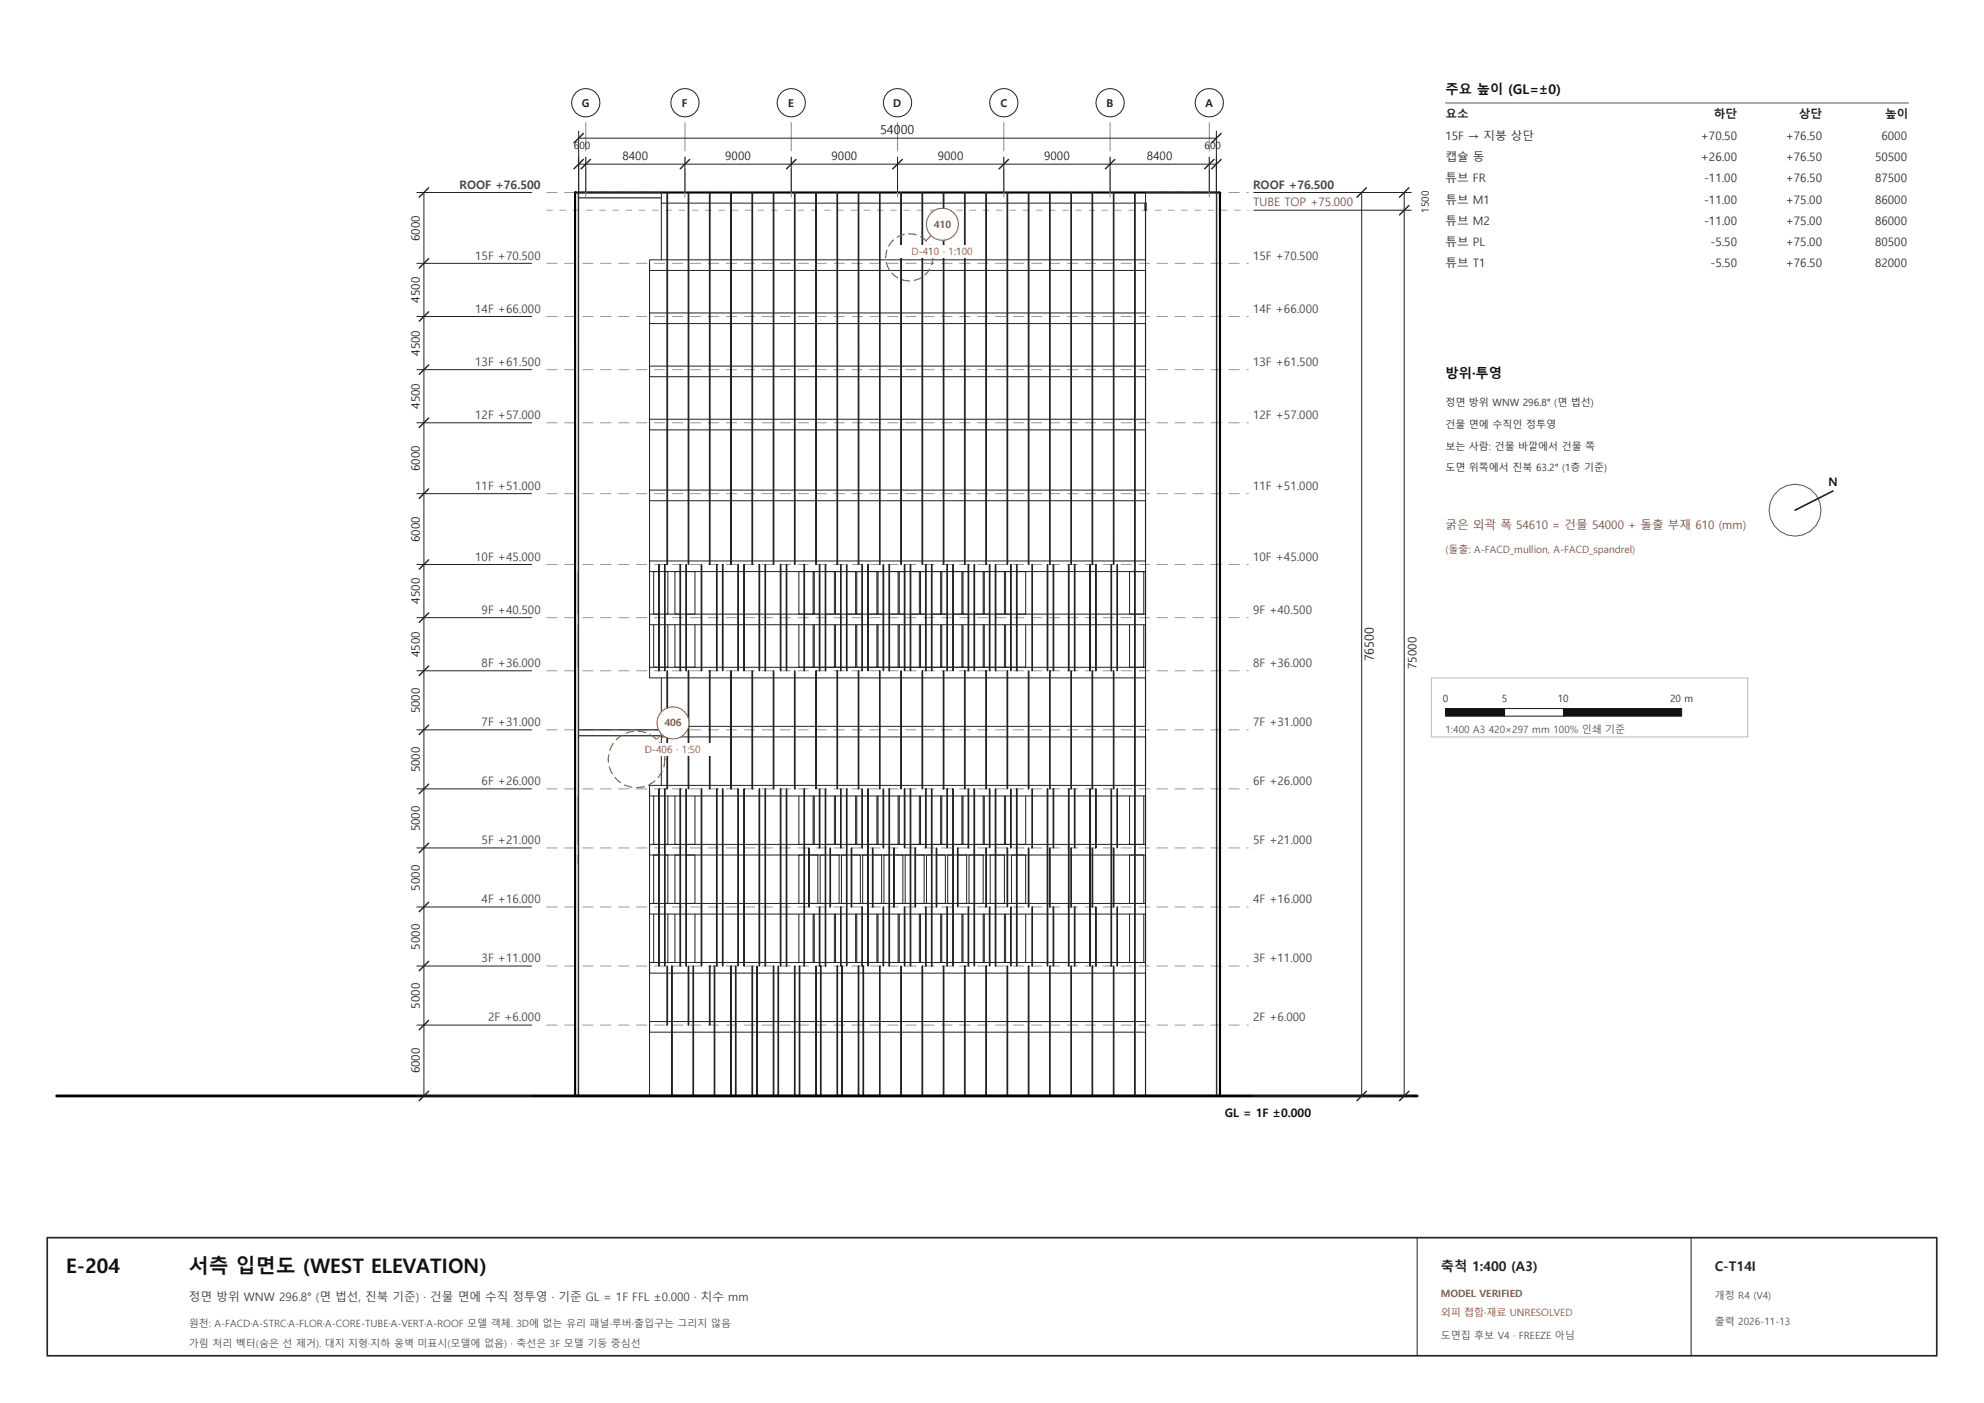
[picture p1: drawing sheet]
<svg xmlns="http://www.w3.org/2000/svg" width="420mm" height="297mm" viewBox="0 0 420 297" stroke-linecap="round" stroke-linejoin="round" font-family="sans-serif">
<g fill="none" stroke="#999" stroke-width=".21" stroke-dasharray="2.2 1.6">
<path d="M115.7 55.7h148.6M115.7 40.8h148.6M115.7 78.3h148.6M115.7 67h148.6M115.7 89.5h148.6M115.7 119.5h148.6M115.7 104.5h148.6M115.7 130.7h148.6M115.7 154.5h148.6M115.7 142h148.6M115.7 179.5h148.6M115.7 167h148.6"/>
<path d="M115.7 192h148.6M115.7 217h148.6M115.7 204.5h148.6"/>
</g>
<path d="M115.7 44.5h148.6" fill="none" stroke="#b88" stroke-width=".21" stroke-dasharray="1.2 1.6"/>
<path d="M121.7 40.8h136.6v191.2h-136.6zM242.5 43v1.5" fill="none" stroke="#000" stroke-width=".45"/>
<g fill="none" stroke="#222" stroke-width=".25">
<path d="M122.5 40.8h17.5M122.5 41.9h17.5M242.5 43v12M242.5 57.3v9M242.5 40.8h15M242.5 68.5v9M242.5 79.7v9M242.5 91v12.7M242.5 106v12.7M242.5 121v9M242.5 132.3v9M122.5 154.5h17.5"/>
<path d="M122.5 155.7h17.5M242.5 143.5v10.3M242.5 156v10.3M242.5 168.5v10.2M242.5 181v10.2M242.5 193.5v10.2M242.5 206v10.2M242.5 218.5v13.5"/>
</g>
<g fill="none" stroke="#222" stroke-width=".21">
<path d="M121.7 40.8h.7v191.2M122.5 40.8v191.2M137.5 55.7v86.3M140 40.8v2.2h1.2M140 43v12M141.2 40.8h.1v78.7h-.1zM141.2 55h-3.7v2.3h3.7M141.3 57.3h4.4M141.3 55h4.4M141.3 43h4.4M145.7 40.8h.1v78.7h-.1zM145.8 57.3h4.4"/>
<path d="M145.8 55h4.4M145.8 43h4.4M150.2 40.8h.1v78.7h-.1zM150.3 57.3h4.4M150.3 55h4.4M150.3 43h4.4M154.7 40.8h.1v78.7h-.1zM154.8 57.3h4.4M154.8 55h4.4M154.8 43h4.4M159.2 40.8h.1v78.7h-.1zM159.3 57.3h4.4"/>
<path d="M159.3 55h4.4M159.3 43h4.4M163.7 40.8h.1v78.7h-.1zM163.8 57.3h4.4M163.8 55h4.4M163.8 43h4.4M168.2 40.8h.1v78.7h-.1zM168.3 57.3h4.4M168.3 55h4.4M168.3 43h4.4M172.7 40.8h.1v78.7h-.1zM172.8 57.3h4.4"/>
<path d="M172.8 55h4.4M172.8 43h4.4M177.2 40.8h.1v78.7h-.1zM177.3 57.3h4.4M177.3 55h4.4M177.3 43h4.4M181.7 40.8h.1v78.7h-.1zM181.8 57.3h4.4M181.8 55h4.4M181.8 43h4.4M186.2 40.8h.1v78.7h-.1zM186.3 57.3h4.4"/>
<path d="M186.3 55h4.4M186.3 43h4.4M190.7 40.8h.1v78.7h-.1zM190.8 57.3h4.4M190.8 55h4.4M190.8 43h4.4M195.2 40.8h.1v78.7h-.1zM195.3 57.3h4.4M195.3 55h4.4M195.3 43h4.4M199.7 40.8h.1v78.7h-.1zM199.8 57.3h4.4"/>
<path d="M199.8 55h4.4M199.8 43h4.4M204.2 40.8h.1v78.7h-.1zM204.3 57.3h4.4M204.3 55h4.4M204.3 43h4.4M208.7 40.8h.1v78.7h-.1zM208.8 57.3h4.4M208.8 55h4.4M208.8 43h4.4M213.2 40.8h.1v78.7h-.1zM213.3 57.3h4.4"/>
<path d="M213.3 55h4.4M213.3 43h4.4M217.7 40.8h.1v78.7h-.1zM217.8 57.3h4.4M217.8 55h4.4M217.8 43h4.4M222.2 40.8h.1v78.7h-.1zM222.3 57.3h4.4M222.3 55h4.4M222.3 43h4.4M226.7 40.8h.1v78.7h-.1zM226.8 57.3h4.4"/>
<path d="M226.8 55h4.4M226.8 43h4.4M231.2 40.8h.1v78.7h-.1zM231.3 57.3h4.4M231.3 55h4.4M231.3 43h4.4M235.7 40.8h.1v78.7h-.1zM235.8 57.3h4.4M235.8 55h4.4M235.8 43h4.4M240.3 55h2.2v2.3h-2.2M242.5 40.8v2.2h-2.2"/>
<path d="M257.6 40.8l-.1 191.2M258.3 40.8h-.7v191.2M141.2 77.5h-3.7v2.2h3.7M141.2 66.3h-3.7v2.2h3.7M141.3 79.7h4.4M141.3 77.5h4.4M141.3 68.5h4.4M141.3 66.3h4.4M145.8 79.7h4.4M145.8 77.5h4.4M145.8 68.5h4.4M145.8 66.3h4.4"/>
<path d="M150.3 79.7h4.4M150.3 77.5h4.4M150.3 68.5h4.4M150.3 66.3h4.4M154.8 79.7h4.4M154.8 77.5h4.4M154.8 68.5h4.4M154.8 66.3h4.4M159.3 79.7h4.4M159.3 77.5h4.4M159.3 68.5h4.4M159.3 66.3h4.4"/>
<path d="M163.8 79.7h4.4M163.8 77.5h4.4M163.8 68.5h4.4M163.8 66.3h4.4M168.3 66.3h4.4M168.3 79.7h4.4M168.3 77.5h4.4M168.3 68.5h4.4M172.8 79.7h4.4M172.8 77.5h4.4M172.8 68.5h4.4M172.8 66.3h4.4"/>
<path d="M177.3 77.5h4.4M177.3 68.5h4.4M177.3 66.3h4.4M177.3 79.7h4.4M181.8 68.5h4.4M181.8 66.3h4.4M181.8 79.7h4.4M181.8 77.5h4.4M186.3 79.7h4.4M186.3 77.5h4.4M186.3 68.5h4.4M186.3 66.3h4.4"/>
<path d="M190.8 79.7h4.4M190.8 77.5h4.4M190.8 68.5h4.4M190.8 66.3h4.4M195.3 79.7h4.4M195.3 77.5h4.4M195.3 68.5h4.4M195.3 66.3h4.4M199.8 79.7h4.4M199.8 77.5h4.4M199.8 68.5h4.4M199.8 66.3h4.4"/>
<path d="M204.3 79.7h4.4M204.3 77.5h4.4M204.3 68.5h4.4M204.3 66.3h4.4M208.8 79.7h4.4M208.8 77.5h4.4M208.8 68.5h4.4M208.8 66.3h4.4M213.3 79.7h4.4M213.3 77.5h4.4M213.3 68.5h4.4M213.3 66.3h4.4"/>
<path d="M217.8 79.7h4.4M217.8 77.5h4.4M217.8 68.5h4.4M217.8 66.3h4.4M222.3 79.7h4.4M222.3 77.5h4.4M222.3 68.5h4.4M222.3 66.3h4.4M226.8 79.7h4.4M226.8 77.5h4.4M226.8 68.5h4.4M226.8 66.3h4.4"/>
<path d="M231.3 77.5h4.4M231.3 68.5h4.4M231.3 66.3h4.4M231.3 79.7h4.4M235.8 68.5h4.4M235.8 66.3h4.4M235.8 79.7h4.4M235.8 77.5h4.4M240.3 77.5h2.2v2.2h-2.2M240.3 66.3h2.2v2.2h-2.2M141.2 88.7h-3.7v2.3h3.7M141.3 91h4.4"/>
<path d="M141.3 88.7h4.4M145.8 91h4.4M145.8 88.7h4.4M150.3 91h4.4M150.3 88.7h4.4M154.8 91h4.4M154.8 88.7h4.4M159.3 91h4.4M159.3 88.7h4.4M163.8 91h4.4M163.8 88.7h4.4M168.3 91h4.4"/>
<path d="M168.3 88.7h4.4M172.8 91h4.4M172.8 88.7h4.4M177.3 91h4.4M177.3 88.7h4.4M181.8 91h4.4M181.8 88.7h4.4M186.3 91h4.4M186.3 88.7h4.4M190.8 91h4.4M190.8 88.7h4.4M195.3 91h4.4"/>
<path d="M195.3 88.7h4.4M199.8 91h4.4M199.8 88.7h4.4M204.3 91h4.4M204.3 88.7h4.4M208.8 91h4.4M208.8 88.7h4.4M213.3 91h4.4M213.3 88.7h4.4M217.8 91h4.4M217.8 88.7h4.4M222.3 91h4.4"/>
<path d="M222.3 88.7h4.4M226.8 91h4.4M226.8 88.7h4.4M231.3 91h4.4M231.3 88.7h4.4M235.8 91h4.4M235.8 88.7h4.4M240.3 88.7h2.2v2.3h-2.2M139.4 119.5h.2v22.5h-.2zM140.7 119.5h.1v22.5h-.1zM141.2 118.7h-3.7v2.3h1.9h-1v9h1h-1.9v2.3h1.9M141.2 103.7h-3.7v2.3h3.7"/>
<path d="M141.3 118.7h4.4M141.3 106h4.4M141.3 103.7h4.4M143.9 119.5h.2v22.5h-.2zM145.2 119.5h.1v22.5h-.1zM145.8 118.7h4.4M145.8 106h4.4M145.8 103.7h4.4M148.4 119.5h.2v22.5h-.2zM150.3 118.7h4.4M150.3 106h4.4M150.3 103.7h4.4"/>
<path d="M151.7 119.5h.1v22.5h-.1zM152.9 119.5h.2v22.5h-.2zM154.8 118.7h4.4M154.8 106h4.4M154.8 103.7h4.4M156.2 119.5h.1v22.5h-.1zM157.4 119.5h.2v22.5h-.2zM159.3 118.7h4.4M159.3 106h4.4M159.3 103.7h4.4M160.7 119.5h.1v22.5h-.1zM161.9 119.5h.2v22.5h-.2z"/>
<path d="M163.8 118.7h4.4M163.8 106h4.4M163.8 103.7h4.4M165.2 119.5h.1v22.5h-.1zM166.4 119.5h.2v22.5h-.2zM168.3 118.7h4.4M168.3 106h4.4M168.3 103.7h4.4M170.2 119.5h.1v22.5h-.1zM172.8 118.7h4.4M172.8 106h4.4M172.8 103.7h4.4"/>
<path d="M173.4 119.5h.2v22.5h-.2zM174.7 119.5h.1v22.5h-.1zM177.3 118.7h4.4M177.3 106h4.4M177.3 103.7h4.4M177.9 119.5h.2v22.5h-.2zM179.2 119.5h.1v22.5h-.1zM181.8 118.7h4.4M181.8 106h4.4M181.8 103.7h4.4M182.4 119.5h.2v22.5h-.2zM183.7 119.5h.1v22.5h-.1z"/>
<path d="M186.3 118.7h4.4M186.3 106h4.4M186.3 103.7h4.4M186.9 119.5h.2v22.5h-.2zM188.2 119.5h.1v22.5h-.1zM190.8 118.7h4.4M190.8 106h4.4M190.8 103.7h4.4M191.4 119.5h.2v22.5h-.2zM192.7 119.5h.1v22.5h-.1zM195.3 118.7h4.4M195.3 106h4.4"/>
<path d="M195.3 103.7h4.4M195.9 119.5h.2v22.5h-.2zM197.2 119.5h.1v22.5h-.1zM199.8 118.7h4.4M199.8 106h4.4M199.8 103.7h4.4M200.4 119.5h.2v22.5h-.2zM201.7 119.5h.1v22.5h-.1zM204.3 118.7h4.4M204.3 106h4.4M204.3 103.7h4.4M204.9 119.5h.2v22.5h-.2z"/>
<path d="M206.2 119.5h.1v22.5h-.1zM208.8 118.7h4.4M208.8 106h4.4M208.8 103.7h4.4M209.4 119.5h.2v22.5h-.2zM210.7 119.5h.1v22.5h-.1zM213.3 118.7h4.4M213.3 106h4.4M213.3 103.7h4.4M213.9 119.5h.2v22.5h-.2zM215.2 119.5h.1v22.5h-.1zM217.8 118.7h4.4"/>
<path d="M217.8 106h4.4M217.8 103.7h4.4M218.4 119.5h.2v22.5h-.2zM221.7 119.5h.1v22.5h-.1zM222.3 118.7h4.4M222.3 106h4.4M222.3 103.7h4.4M222.9 119.5h.2v22.5h-.2zM226.2 119.5h.1v22.5h-.1zM226.8 118.7h4.4M226.8 106h4.4M226.8 103.7h4.4"/>
<path d="M227.4 119.5h.2v22.5h-.2zM230.7 119.5h.1v22.5h-.1zM231.3 118.7h4.4M231.3 106h4.4M231.3 103.7h4.4M231.9 119.5h.2v22.5h-.2zM235.2 119.5h.1v22.5h-.1zM235.8 118.7h4.4M235.8 106h4.4M235.8 103.7h4.4M236.4 119.5h.2v22.5h-.2zM240.3 118.7h2.2v2.3h-2.2"/>
<path d="M240.3 103.7h2.2v2.3h-2.2M122.4 121v9M122.4 132.3v9M138.4 132.3v9h1h-1.9v2.2h3.7M139.6 121h1.1M139.6 132.3h1.1M139.6 130h1.1M140.8 121h3.1h-1v9h1h-3.1h.6v-9M140.8 132.3h3.1M141.4 132.3v9M142.9 132.3v9h1h-3.1M144.1 121h1.1"/>
<path d="M144.1 132.3h1.1M144.1 130h1.1M145.3 121h3.1M145.3 132.3h3.1M147.1 121v9h-1.8h3.1M147.1 132.3v9M148.6 121h3.1M148.6 132.3h3.1M148.6 130h3.1M151.8 121h1.1M151.8 132.3h1.1M151.8 130h1.1"/>
<path d="M153.1 121h3.1M153.1 132.3h3.1M153.1 130h3.1M156.3 121h1.1M156.3 132.3h1.1M156.3 130h1.1M157.6 121h3.1M157.6 132.3h3.1M157.6 130h3.1M160.8 121h1.1M160.8 132.3h1.1M160.8 130h1.1"/>
<path d="M162.1 121h3.1M162.1 132.3h3.1M162.1 130h3.1M165.3 121h1.1M165.3 132.3h1.1M165.3 130h1.1M166.6 121h3.6h-1.1v9M166.6 132.3h3.6M166.6 130h3.6M169.1 132.3v9M170.3 132.3h3.1M172.1 132.3v9"/>
<path d="M172.4 121v9h1h-3.1M172.4 132.3v9h1h-3.1M173.4 121h-3.1h1.8v9M173.6 121h1.1M173.6 132.3h1.1M173.6 130h1.1M174.8 121h3.1M174.8 132.3h3.1M176.6 121v9h-1.8h3.1h-1v-9M176.6 132.3v9M176.9 132.3v9M178.1 121h1.1"/>
<path d="M178.1 132.3h1.1M178.1 130h1.1M179.3 121h3.1h-1v9M179.3 132.3h3.1M181.1 121v9h-1.8h3.1M181.1 132.3v9M181.4 132.3v9h1h-3.1M182.6 121h1.1M182.6 132.3h1.1M182.6 130h1.1M183.8 132.3h3.1M185.6 132.3v9"/>
<path d="M185.9 121v9h1h-3.1M185.9 132.3v9M186.9 121h-3.1h1.8v9M187.1 121h1.1M187.1 132.3h1.1M187.1 130h1.1M188.3 121h3.1M188.3 132.3h3.1M190.1 121v9h-1.8h3.1h-1v-9M190.1 132.3v9M190.4 132.3v9h1h-3.1M191.6 121h1.1"/>
<path d="M191.6 132.3h1.1M191.6 130h1.1M192.8 121h3.1h-1v9M192.8 132.3h3.1M194.6 121v9h-1.8h3.1M194.6 132.3v9M194.9 132.3v9M196.1 121h1.1M196.1 132.3h1.1M196.1 130h1.1M197.3 132.3h3.1M197.3 130h3.1"/>
<path d="M199.1 130v-9h-1.8h3.1h-1v9M199.1 132.3v9M199.4 132.3v9M200.6 121h1.1M200.6 132.3h1.1M200.6 130h1.1M201.8 132.3h3.1M201.8 130h3.1M203.6 130v-9h-1.8h3.1h-1v9M203.6 132.3v9M203.9 132.3v9M205.1 121h1.1"/>
<path d="M205.1 132.3h1.1M205.1 130h1.1M206.3 132.3h3.1M208.1 132.3v9M208.4 121v9h1h-3.1M208.4 132.3v9M209.4 121h-3.1h1.8v9M209.6 121h1.1M209.6 132.3h1.1M209.6 130h1.1M210.8 121h3.1h-1v9M210.8 132.3h3.1"/>
<path d="M212.6 121v9h-1.8h3.1M212.6 132.3v9M212.9 132.3v9M214.1 121h1.1M214.1 132.3h1.1M214.1 130h1.1M215.3 132.3h3.1M215.3 130h3.1M217.1 132.3v9M218.4 121h-3.1h1.8v9M218.6 121h3.1M218.6 132.3h3.1"/>
<path d="M218.6 130h3.1M221.8 121h1.1M221.8 132.3h1.1M221.8 130h1.1M223.1 121h3.1M223.1 132.3h3.1M223.1 130h3.1M226.3 121h1.1M226.3 132.3h1.1M226.3 130h1.1M227.6 121h3.1M227.6 132.3h3.1"/>
<path d="M227.6 130h3.1M230.8 121h1.1M230.8 132.3h1.1M230.8 130h1.1M232.1 121h3.1M232.1 132.3h3.1M232.1 130h3.1M235.3 121h1.1M235.3 132.3h1.1M235.3 130h1.1M236.6 121h3.6M236.6 132.3h3.6"/>
<path d="M239.1 121v9h1.1h-3.6M239.1 132.3v9M242.1 132.3v9h-1.8h2.2v2.2h-2.2M242.1 121v9h-1.8h2.2v2.3h-2.2M137.5 142h.1M139.6 141.3h1.1M140 143.5v10.3M140 156v10.3M141.2 142h.1v25h-.1zM141.2 153.8h-1.2v2.2h1.2M141.3 156h4.4M141.3 153.8h4.4"/>
<path d="M141.3 143.5h4.4M144.1 141.3h1.1M145.3 141.3h3.1M145.7 142h.1v25h-.1zM145.8 156h4.4M145.8 153.8h4.4M145.8 143.5h4.4M148.6 141.3h3.1M150.2 142h.1v25h-.1zM150.3 156h4.4M150.3 153.8h4.4M150.3 143.5h4.4"/>
<path d="M151.8 141.3h1.1M153.1 141.3h3.1M154.7 142h.1v25h-.1zM154.8 156h4.4M154.8 153.8h4.4M154.8 143.5h4.4M156.3 141.3h1.1M157.6 141.3h3.1M159.2 142h.1v25h-.1zM159.3 156h4.4M159.3 153.8h4.4M159.3 143.5h4.4"/>
<path d="M160.8 141.3h1.1M162.1 141.3h3.1M163.7 142h.1v25h-.1zM163.8 156h4.4M163.8 153.8h4.4M163.8 143.5h4.4M165.3 141.3h1.1M166.6 141.3h3.6M168.2 142h.1v25h-.1zM168.3 156h4.4M168.3 153.8h4.4M168.3 143.5h4.4"/>
<path d="M172.7 142h.1v25h-.1zM172.8 156h4.4M172.8 153.8h4.4M172.8 143.5h4.4M173.6 141.3h1.1M174.8 141.3h3.1M177.2 142h.1v25h-.1zM177.3 156h4.4M177.3 153.8h4.4M177.3 143.5h4.4M178.1 141.3h1.1M181.7 142h.1v25h-.1z"/>
<path d="M181.8 156h4.4M181.8 153.8h4.4M181.8 143.5h4.4M182.6 141.3h1.1M183.8 141.3h3.1M186.2 142h.1v25h-.1zM186.3 156h4.4M186.3 153.8h4.4M186.3 143.5h4.4M187.1 141.3h1.1M190.7 142h.1v25h-.1zM190.8 156h4.4"/>
<path d="M190.8 153.8h4.4M190.8 143.5h4.4M191.6 141.3h1.1M192.8 141.3h3.1M195.2 142h.1v25h-.1zM195.3 156h4.4M195.3 153.8h4.4M195.3 143.5h4.4M196.1 141.3h1.1M197.3 141.3h3.1M199.7 142h.1v25h-.1zM199.8 156h4.4"/>
<path d="M199.8 153.8h4.4M199.8 143.5h4.4M200.6 141.3h1.1M201.8 141.3h3.1M204.2 142h.1v25h-.1zM204.3 156h4.4M204.3 153.8h4.4M204.3 143.5h4.4M205.1 141.3h1.1M206.3 141.3h3.1M208.7 142h.1v25h-.1zM208.8 156h4.4"/>
<path d="M208.8 153.8h4.4M208.8 143.5h4.4M209.6 141.3h1.1M210.8 141.3h3.1M213.2 142h.1v25h-.1zM213.3 156h4.4M213.3 153.8h4.4M213.3 143.5h4.4M214.1 141.3h1.1M215.3 141.3h3.1M217.7 142h.1v25h-.1zM217.8 156h4.4"/>
<path d="M217.8 153.8h4.4M217.8 143.5h4.4M218.6 141.3h3.1M221.8 141.3h1.1M222.2 142h.1v25h-.1zM222.3 156h4.4M222.3 153.8h4.4M222.3 143.5h4.4M223.1 141.3h3.1M226.3 141.3h1.1M226.7 142h.1v25h-.1zM226.8 156h4.4"/>
<path d="M226.8 153.8h4.4M226.8 143.5h4.4M227.6 141.3h3.1M230.8 141.3h1.1M231.2 142h.1v25h-.1zM231.3 156h4.4M231.3 153.8h4.4M231.3 143.5h4.4M232.1 141.3h3.1M235.3 141.3h1.1M235.7 142h.1v25h-.1zM235.8 156h4.4"/>
<path d="M235.8 153.8h4.4M235.8 143.5h4.4M236.6 141.3h3.6M240.3 153.8h2.2v2.2h-2.2M122.4 168.5v10.2M137.5 167v65M138.4 168.5v10.2h1h-1.9v2.3h1.9M139.4 167h.2v37.5h-.2zM139.6 168.5h1.1M139.6 178.7h1.1M140.7 167h.1v37.5h-.1zM140.8 168.5h3.1"/>
<path d="M141.2 166.3h-3.7v2.2h1.9M141.3 166.3h4.4M141.4 168.5v10.2h-.6h3.1M142.9 168.5v10.2M143.9 167h.2v37.5h-.2zM144.1 168.5h1.1M144.1 178.7h1.1M145.2 167h.1v37.5h-.1zM145.3 168.5h3.1M145.3 178.7h3.1M145.8 166.3h4.4M147.1 168.5v10.2"/>
<path d="M148.4 167h.2v37.5h-.2zM148.6 168.5h3.1M148.6 178.7h3.1M150.3 166.3h4.4M151.7 167h.1v37.5h-.1zM151.8 168.5h1.1M151.8 178.7h1.1M152.9 167h.2v37.5h-.2zM153.1 168.5h3.1M153.1 178.7h3.1M154.8 166.3h4.4M156.2 167h.1v37.5h-.1z"/>
<path d="M156.3 168.5h1.1M156.3 178.7h1.1M157.4 167h.2v37.5h-.2zM157.6 168.5h3.1M157.6 178.7h3.1M159.3 166.3h4.4M160.7 167h.1v37.5h-.1zM160.8 168.5h1.1M160.8 178.7h1.1M161.9 167h.2v37.5h-.2zM162.1 168.5h3.1M162.1 178.7h3.1"/>
<path d="M163.8 166.3h4.4M165.2 167h.1v37.5h-.1zM165.3 168.5h1.1M165.3 178.7h1.1M166.4 167h.2v37.5h-.2zM166.6 168.5h3.6M166.6 178.7h3.6M168.3 166.3h4.4M169.1 168.5v10.2M170.2 167h.1v37.5h-.1zM170.3 168.5h3.1M170.3 178.7h3.1"/>
<path d="M171.2 179.5h.1v12.5h-.1zM172.1 168.5v10.2M172.4 168.5v10.2M172.8 166.3h4.4M173.4 167h.2v12.5h-.2zM173.6 168.5h1.1M173.6 178.7h1.1M174.7 167h.1v37.5h-.1zM174.8 168.5h3.1M175.7 179.5h.1v12.5h-.1zM176.6 168.5v10.2M176.9 168.5v10.2h1h-3.1"/>
<path d="M177.3 166.3h4.4M177.9 167h.2v12.5h-.2zM178.1 168.5h1.1M178.1 178.7h1.1M179.2 167h.1v37.5h-.1zM179.3 168.5h3.1M179.3 178.7h3.1M180.2 179.5h.1v12.5h-.1zM181.1 168.5v10.2M181.4 168.5v10.2M181.8 166.3h4.4M182.4 167h.2v12.5h-.2z"/>
<path d="M182.6 168.5h1.1M182.6 178.7h1.1M183.7 167h.1v37.5h-.1zM183.8 168.5h3.1M183.8 178.7h3.1M184.7 179.5h.1v12.5h-.1zM185.6 168.5v10.2M185.9 168.5v10.2M186.3 166.3h4.4M186.9 167h.2v12.5h-.2zM187.1 168.5h1.1M187.1 178.7h1.1"/>
<path d="M188.2 167h.1v37.5h-.1zM188.3 168.5h3.1M188.3 178.7h3.1M189.2 179.5h.1v12.5h-.1zM190.1 168.5v10.2M190.4 168.5v10.2M190.8 166.3h4.4M191.4 167h.2v12.5h-.2zM191.6 168.5h1.1M191.6 178.7h1.1M192.7 167h.1v37.5h-.1zM192.8 168.5h3.1"/>
<path d="M192.8 178.7h3.1M193.7 179.5h.1v12.5h-.1zM194.6 168.5v10.2M194.9 168.5v10.2M195.3 166.3h4.4M195.9 167h.2v12.5h-.2zM196.1 168.5h1.1M196.1 178.7h1.1M197.2 167h.1v37.5h-.1zM197.3 168.5h3.1M197.3 178.7h3.1M198.2 179.5h.1v12.5h-.1z"/>
<path d="M199.1 168.5v10.2M199.4 168.5v10.2M199.8 166.3h4.4M200.4 167h.2v12.5h-.2zM200.6 168.5h1.1M200.6 178.7h1.1M201.7 167h.1v37.5h-.1zM201.8 168.5h3.1M202.7 179.5h.1v12.5h-.1zM203.6 168.5v10.2h-1.8h3.1M203.9 168.5v10.2M204.3 166.3h4.4"/>
<path d="M204.9 167h.2v12.5h-.2zM205.1 168.5h1.1M205.1 178.7h1.1M206.2 167h.1v37.5h-.1zM206.3 168.5h3.1M208.1 168.5v10.2M208.4 168.5v10.2h1h-3.1M208.7 179.5h.1v12.5h-.1zM208.8 166.3h4.4M209.4 167h.2v12.5h-.2zM209.6 168.5h1.1M209.6 178.7h1.1"/>
<path d="M210.7 167h.1v37.5h-.1zM210.8 168.5h3.1M210.8 178.7h3.1M212.6 168.5v10.2M212.9 168.5v10.2M213.2 179.5h.1v12.5h-.1zM213.3 166.3h4.4M213.9 167h.2v12.5h-.2zM214.1 168.5h1.1M214.1 178.7h1.1M215.2 167h.1v37.5h-.1zM215.3 168.5h3.1"/>
<path d="M215.3 178.7h3.1M217.1 168.5v10.2M217.7 179.5h.1v12.5h-.1zM217.8 166.3h4.4M218.4 167h.2v12.5h-.2zM218.6 168.5h3.1M218.6 178.7h3.1M221.7 167h.1v37.5h-.1zM221.8 168.5h1.1M221.8 178.7h1.1M222.2 179.5h.1v12.5h-.1zM222.3 166.3h4.4"/>
<path d="M222.9 167h.2v12.5h-.2zM223.1 168.5h3.1M223.1 178.7h3.1M226.2 167h.1v37.5h-.1zM226.3 168.5h1.1M226.3 178.7h1.1M226.7 179.5h.1v12.5h-.1zM226.8 166.3h4.4M227.4 167h.2v12.5h-.2zM227.6 168.5h3.1M227.6 178.7h3.1M230.7 167h.1v37.5h-.1z"/>
<path d="M230.8 168.5h1.1M230.8 178.7h1.1M231.2 179.5h.1v12.5h-.1zM231.3 166.3h4.4M231.9 167h.2v12.5h-.2zM232.1 168.5h3.1M232.1 178.7h3.1M235.2 167h.1v37.5h-.1zM235.3 168.5h1.1M235.3 178.7h1.1M235.7 179.5h.1v12.5h-.1zM235.8 166.3h4.4"/>
<path d="M236.4 167h.2v12.5h-.2zM236.6 168.5h3.6M236.6 178.7h3.6M239.1 168.5v10.2M240.3 166.3h2.2v2.2h-2.2M242.1 168.5v10.2h-1.8h2.2v2.3h-2.2h1.8v10.2M122.4 181v1.7M138.4 193.5v10.2h1h-1.9v2.3h3.7M138.4 181v10.2h1h-1.9v2.3h1.9M139.6 193.5h1.1M139.6 191.2h1.1M139.6 181h1.1"/>
<path d="M140.8 181h3.1h-1v10.2M140.8 193.5h3.1M141.4 181v10.2h-.6h3.1M141.4 193.5v10.2M142.9 193.5v10.2M144.1 193.5h1.1M144.1 191.2h1.1M144.1 181h1.1M145.3 193.5h3.1M145.3 191.2h3.1M147.1 193.5v10.2M148.4 181h-3.1h1.8v10.2"/>
<path d="M148.6 193.5h3.1M148.6 191.2h3.1M148.6 181h3.1M151.8 193.5h1.1M151.8 191.2h1.1M151.8 181h1.1M153.1 193.5h3.1M153.1 191.2h3.1M153.1 181h3.1M156.3 193.5h1.1M156.3 191.2h1.1M156.3 181h1.1"/>
<path d="M157.6 193.5h3.1M157.6 191.2h3.1M157.6 181h3.1M160.8 193.5h1.1M160.8 191.2h1.1M160.8 181h1.1M162.1 193.5h3.1M162.1 191.2h3.1M162.1 181h3.1M165.3 193.5h1.1M165.3 191.2h1.1M165.3 181h1.1"/>
<path d="M166.6 193.5h3.6M166.6 181h3.6M169.1 181v10.2h1.1h-3.6M169.1 193.5v10.2M170.3 193.5h3.1M170.3 191.2h.9M170.3 181h.9M171.3 181h3.4h-1.1v10.2h1.1h-3.4h1.8v-10.2M172.1 193.5v10.2h-1.8h3.1h-1v-10.2M173.4 192h.2v12.5h-.2zM173.6 193.5h1.1M174.8 193.5h3.1"/>
<path d="M174.8 191.2h.9M174.8 181h.9M175.8 181h3.4h-1.1v10.2M176.6 193.5v10.2M176.9 193.5v10.2M177.6 181v10.2h-1.8h3.4M177.9 192h.2v12.5h-.2zM178.1 193.5h1.1M179.3 193.5h3.1M179.3 191.2h.9M179.3 181h.9M181.1 193.5v10.2"/>
<path d="M181.4 193.5v10.2h1h-3.1M182.4 192h.2v12.5h-.2zM182.6 193.5h1.1M182.6 181v10.2h1.1h-3.4M183.7 181h-3.4h1.8v10.2M183.8 193.5h3.1M183.8 191.2h.9M183.8 181h.9M184.8 181h3.4M185.6 193.5v10.2M185.9 193.5v10.2h1h-3.1M186.6 181v10.2h-1.8h3.4h-1.1v-10.2"/>
<path d="M186.9 192h.2v12.5h-.2zM187.1 193.5h1.1M188.3 193.5h3.1M188.3 191.2h.9M188.3 181h.9M189.3 181h3.4M190.1 193.5v10.2M190.4 193.5v10.2h1h-3.1M191.1 181v10.2h-1.8h3.4h-1.1v-10.2M191.4 192h.2v12.5h-.2zM191.6 193.5h1.1M192.8 193.5h3.1"/>
<path d="M192.8 191.2h.9M192.8 181h.9M193.8 181h3.4h-1.1v10.2M194.6 193.5v10.2M194.9 193.5v10.2M195.6 181v10.2h-1.8h3.4M195.9 192h.2v12.5h-.2zM196.1 193.5h1.1M197.3 193.5h3.1M197.3 191.2h.9M197.3 181h.9M198.3 191.2h3.4h-1.1v-10.2h1.1h-3.4h1.8v10.2"/>
<path d="M199.1 193.5v10.2M199.4 193.5v10.2h1h-3.1M200.4 192h.2v12.5h-.2zM200.6 193.5h1.1M201.8 193.5h3.1M201.8 191.2h.9M201.8 181h.9M202.8 181h3.4h-1.1v10.2h1.1h-3.4h1.8v-10.2M203.6 193.5v10.2M203.9 193.5v10.2M204.9 192h.2v12.5h-.2zM205.1 193.5h1.1"/>
<path d="M206.3 193.5h3.1M206.3 181h2.4M208.1 181v10.2h-1.8h2.4M208.1 193.5v10.2M208.4 193.5v10.2M208.8 181h1.9M209.4 192h.2v12.5h-.2zM209.6 193.5h1.1M209.6 181v10.2h1.1h-1.9M210.8 193.5h3.1M210.8 181h2.4M212.6 181v10.2h-1.8h2.4"/>
<path d="M212.6 193.5v10.2M212.9 193.5v10.2M213.3 181h1.9h-1.1v10.2M213.3 191.2h1.9M213.9 192h.2v12.5h-.2zM214.1 193.5h1.1M215.3 193.5h3.1M215.3 191.2h2.4M217.1 193.5v10.2M217.7 181h-2.4h1.8v10.2M217.8 191.2h3.9M217.8 181h3.9"/>
<path d="M218.4 192h.2v12.5h-.2zM218.6 193.5h3.1M221.8 193.5h1.1M221.8 191.2h.4M221.8 181h.4M222.3 191.2h3.9M222.3 181h3.9M222.9 192h.2v12.5h-.2zM223.1 193.5h3.1M226.3 193.5h1.1M226.3 191.2h.4M226.3 181h.4"/>
<path d="M226.8 191.2h3.9M226.8 181h3.9M227.4 192h.2v12.5h-.2zM227.6 193.5h3.1M230.8 193.5h1.1M230.8 191.2h.4M230.8 181h.4M231.3 191.2h3.9M231.3 181h3.9M231.9 192h.2v12.5h-.2zM232.1 193.5h3.1M235.3 193.5h1.1"/>
<path d="M235.3 191.2h.4M235.3 181h.4M235.8 181h4.4h-1.1v10.2M235.8 191.2h4.4M236.4 192h.2v12.5h-.2zM236.6 193.5h3.6M239.1 193.5v10.2M240.3 191.2h2.2v2.3h-2.2M242.1 193.5v10.2M139.6 203.7h1.1M140.8 203.7h3.1M141.2 204.5h.1v12.5h-.1z"/>
<path d="M141.2 216.2h-3.7v2.3h4.7M141.3 216.2h.9M141.3 206h.9M142.3 216.2h3.4M142.3 218.5h4.4M142.3 206h3.4M144.1 203.7h1.1M145.3 203.7h3.1M145.7 204.5h.1v12.5h-.1zM145.8 216.2h.9M145.8 206h.9M146.8 216.2h3.4"/>
<path d="M146.8 218.5h4.4M146.8 206h3.4M148.6 203.7h3.1M150.2 204.5h.1v12.5h-.1zM150.3 216.2h.9M150.3 206h.9M151.3 216.2h3.4M151.3 218.5h3.4M151.3 206h3.4M151.8 203.7h1.1M153.1 203.7h3.1M154.8 216.2h.9"/>
<path d="M154.8 218.5h.9M154.8 206h.9M155.8 216.2h3.4M155.8 218.5h3.4M155.8 206h3.4M156.3 203.7h1.1M157.6 203.7h3.1M159.3 216.2h.9M159.3 218.5h.9M159.3 206h.9M160.3 216.2h3.4M160.3 218.5h3.4"/>
<path d="M160.3 206h3.4M160.8 203.7h1.1M162.1 203.7h3.1M163.8 216.2h.9M163.8 218.5h.9M163.8 206h.9M164.8 216.2h3.4M164.8 218.5h3.4M164.8 206h3.4M165.3 203.7h1.1M166.6 203.7h3.6M168.3 216.2h.9"/>
<path d="M168.3 218.5h.9M168.3 206h.9M169.3 216.2h3.4M169.3 218.5h3.4M169.3 206h3.4M172.8 216.2h.9M172.8 218.5h.9M172.8 206h.9M173.6 203.7h1.1M173.8 216.2h3.4M173.8 218.5h3.4M173.8 206h3.4"/>
<path d="M174.8 203.7h3.1M177.3 216.2h.9M177.3 218.5h.9M177.3 206h.9M178.1 203.7h1.1M178.3 216.2h3.4M178.3 218.5h3.4M178.3 206h3.4M181.8 216.2h.9M181.8 218.5h.9M181.8 206h.9M182.6 203.7h1.1"/>
<path d="M182.8 216.2h3.4M182.8 218.5h3.4M182.8 206h3.4M186.3 216.2h4.4M186.3 218.5h4.4M186.3 206h4.4M187.1 203.7h1.1M190.8 216.2h4.4M190.8 218.5h4.4M190.8 206h4.4M191.6 203.7h1.1M192.8 203.7h3.1"/>
<path d="M195.3 216.2h4.4M195.3 218.5h4.4M195.3 206h4.4M196.1 203.7h1.1M199.8 216.2h4.4M199.8 218.5h4.4M199.8 206h4.4M200.6 203.7h1.1M201.8 203.7h3.1M204.3 216.2h4.4M204.3 218.5h4.4M204.3 206h4.4"/>
<path d="M205.1 203.7h1.1M206.3 203.7h3.1M208.8 216.2h4.4M208.8 218.5h4.4M208.8 206h4.4M209.6 203.7h1.1M210.8 203.7h3.1M213.3 216.2h4.4M213.3 218.5h4.4M213.3 206h4.4M214.1 203.7h1.1M215.3 203.7h3.1"/>
<path d="M217.8 216.2h4.4M217.8 218.5h4.4M217.8 206h4.4M218.6 203.7h3.1M221.8 203.7h1.1M222.3 216.2h4.4M222.3 218.5h4.4M222.3 206h4.4M223.1 203.7h3.1M226.3 203.7h1.1M226.8 216.2h4.4M226.8 218.5h4.4"/>
<path d="M226.8 206h4.4M227.6 203.7h3.1M230.8 203.7h1.1M231.3 216.2h4.4M231.3 218.5h4.4M231.3 206h4.4M232.1 203.7h3.1M235.3 203.7h1.1M235.8 216.2h4.4M235.8 218.5h4.4M235.8 206h4.4M236.6 203.7h3.6"/>
<path d="M240.3 216.2h2.2v2.3h-2.2M240.3 203.7h2.2v2.3h-2.2M142.2 232v-27.5h.1v27.5M146.7 232v-27.5h.1v27.5M151.2 232v-27.5h.1v27.5M154.7 232v-27.5h.1v27.5M155.7 232v-27.5h.1v27.5M159.2 232v-27.5h.1v27.5M160.2 232v-27.5h.1v27.5M163.7 232v-27.5h.1v27.5M164.7 232v-27.5h.1v27.5M168.2 232v-27.5h.1v27.5"/>
<path d="M169.2 232v-27.5h.1v27.5M172.7 232v-27.5h.1v27.5M173.7 232v-27.5h.1v27.5M177.2 232v-27.5h.1v27.5M178.2 232v-27.5h.1v27.5M181.7 232v-27.5h.1v27.5M182.7 232v-27.5h.1v27.5M186.2 232v-27.5h.1v27.5M190.7 232v-27.5h.1v27.5M195.2 232v-27.5h.1v27.5M199.7 232v-27.5h.1v27.5M204.2 232v-27.5h.1v27.5"/>
<path d="M208.7 232v-27.5h.1v27.5M213.2 232v-27.5h.1v27.5M217.7 232v-27.5h.1v27.5M222.2 232v-27.5h.1v27.5M226.7 232v-27.5h.1v27.5M231.2 232v-27.5h.1v27.5M235.7 232v-27.5h.1v27.5M240.2 232v-191.2h.1v191.2"/>
</g>
<path d="M12 232h288" fill="none" stroke="#000" stroke-width=".6"/>
<path d="M124 41.8v-16.6" fill="none" stroke="#888" stroke-width=".21" stroke-dasharray="6 1.4 1 1.4"/>
<circle cx="124" cy="21.8" r="3" fill="#fff" stroke="#222" stroke-width=".21"/>
<path d="M145 41.8v-16.6" fill="none" stroke="#888" stroke-width=".21" stroke-dasharray="6 1.4 1 1.4"/>
<circle cx="145" cy="21.8" r="3" fill="#fff" stroke="#222" stroke-width=".21"/>
<path d="M167.5 41.8v-16.6" fill="none" stroke="#888" stroke-width=".21" stroke-dasharray="6 1.4 1 1.4"/>
<circle cx="167.5" cy="21.8" r="3" fill="#fff" stroke="#222" stroke-width=".21"/>
<path d="M190 41.8v-16.6" fill="none" stroke="#888" stroke-width=".21" stroke-dasharray="6 1.4 1 1.4"/>
<circle cx="190" cy="21.8" r="3" fill="#fff" stroke="#222" stroke-width=".21"/>
<path d="M212.5 41.8v-16.6" fill="none" stroke="#888" stroke-width=".21" stroke-dasharray="6 1.4 1 1.4"/>
<circle cx="212.5" cy="21.8" r="3" fill="#fff" stroke="#222" stroke-width=".21"/>
<path d="M235 41.8v-16.6" fill="none" stroke="#888" stroke-width=".21" stroke-dasharray="6 1.4 1 1.4"/>
<circle cx="235" cy="21.8" r="3" fill="#fff" stroke="#222" stroke-width=".21"/>
<path d="M256 41.8v-16.6" fill="none" stroke="#888" stroke-width=".21" stroke-dasharray="6 1.4 1 1.4"/>
<circle cx="256" cy="21.8" r="3" fill="#fff" stroke="#222" stroke-width=".21"/>
<g fill="none" stroke="#222" stroke-width=".21">
<path d="M122.5 27.7v12.9M122.5 34.8h135M122.5 29.3h135M124 33.3v7.3M145 33.3v7.3M167.5 33.3v7.3M190 33.3v7.3M212.5 33.3v7.3M235 33.3v7.3M256 33.3v7.3M257.5 27.7v12.9M88.2 55.7h24.3"/>
<path d="M88.2 40.8h24.3M89.7 40.8v191.2M265.5 40.8h33.3M265.5 44.5h33.3M288.3 40.8v191.2M297.3 40.8v191.2M88.2 78.3h24.3M88.2 67h24.3M88.2 89.5h24.3M88.2 119.5h24.3M88.2 104.5h24.3M88.2 130.7h24.3"/>
<path d="M88.2 154.5h24.3M88.2 142h24.3M88.2 179.5h24.3M88.2 167h24.3M88.2 192h24.3M88.2 217h24.3M88.2 204.5h24.3M88.2 232h24.3M265.5 232h33.3"/>
</g>
<g fill="none" stroke="#222" stroke-width=".3">
<path d="M90.7 39.7l-2 2.1M123.5 33.7l-2 2.1M123.5 28.2l-2 2M125 33.7l-2 2.1M146 33.7l-2 2.1M168.5 33.7l-2 2.1M191 33.7l-2 2.1M213.5 33.7l-2 2.1M236 33.7l-2 2.1M257 33.7l-2 2.1M258.5 33.7l-2 2.1M258.5 28.2l-2 2"/>
<path d="M289.3 39.7l-2 2.1M298.3 39.7l-2 2.1M90.7 54.7l-2 2.1M298.3 43.5l-2 2M90.7 77.3l-2 1.9M90.7 66l-2 2M90.7 88.5l-2 2M90.7 118.5l-2 2M90.7 103.5l-2 2M90.7 129.8l-2 2M90.7 153.5l-2 2M90.7 141l-2 2"/>
<path d="M90.7 178.5l-2 2M90.7 166l-2 2M90.7 191l-2 2M90.7 216l-2 2M90.7 203.5l-2 2M90.7 231l-2 2M289.3 231l-2 2M298.3 231l-2 2"/>
</g>
<circle cx="134.7" cy="160.8" r="6" fill="none" stroke="#a60" stroke-width=".25" stroke-dasharray="1.6 1"/>
<path d="M142.5 153l-3.4 3.4" fill="none" stroke="#a60" stroke-width=".21"/>
<circle cx="142.5" cy="153" r="3.4" fill="#fff" stroke="#a60" stroke-width=".21"/>
<path d="M134.2 157.4h16.5v2.7h-16.5z" fill="#fff"/>
<circle cx="192.5" cy="54.5" r="5" fill="none" stroke="#a60" stroke-width=".25" stroke-dasharray="1.6 1"/>
<path d="M199.5 47.5l-3.4 3.4" fill="none" stroke="#a60" stroke-width=".21"/>
<circle cx="199.5" cy="47.5" r="3.4" fill="#fff" stroke="#a60" stroke-width=".21"/>
<path d="M190.6 51.9h17.8v2.6h-17.8z" fill="#fff"/>
<g fill="none" stroke="#555" stroke-width=".21">
<path d="M306 21.8h98"/>
<circle cx="380" cy="108" r="5.5"/>
</g>
<path d="M388 103.9l-8 4.1" fill="none" stroke="#222" stroke-width=".35"/>
<path d="M303 143.5h67v12.5h-67z" fill-rule="evenodd" fill="#fff" stroke="#bbb" stroke-width=".21"/>
<path d="M306 150h12.5v1.6h-12.5z" fill-rule="evenodd" fill="#111" stroke="#111" stroke-width=".21"/>
<path d="M318.5 150h12.5v1.6h-12.5z" fill-rule="evenodd" fill="#fff" stroke="#111" stroke-width=".21"/>
<path d="M331 150h25v1.6h-25z" fill-rule="evenodd" fill="#111" stroke="#111" stroke-width=".21"/>
<path d="M10 262h400v25h-400z" fill-rule="evenodd" fill="#fff" stroke="#222" stroke-width=".35"/>
<path d="M300 262v25M358 262v25" fill="none" stroke="#222" stroke-width=".21"/>
<g font-size="4.2" fill="#111">
<text x="14" y="269.5">E-204</text>
<text x="40" y="269.5">서측 입면도 (WEST ELEVATION)</text>
</g>
<g font-size="2.8" fill="#111">
<text x="306" y="20">주요 높이 (GL=±0)</text>
<text x="306" y="80">방위·투영</text>
</g>
<g font-size="2.8" fill="#222">
<text x="305" y="269">축척 1:400 (A3)</text>
<text x="363" y="269">C-T14I</text>
</g>
<g font-size="2.6" fill="#222">
<text x="186.3" y="28.4">54000</text>
<text x="290.9" y="140" transform="rotate(-90 290.9 140)">76500</text>
</g>
<g font-size="2.5" fill="#222">
<text x="306" y="25">요소</text>
<text x="362.8" y="25">하단</text>
<text x="380.8" y="25">상단</text>
<text x="399.1" y="25">높이</text>
<text x="131.8" y="33.9">8400</text>
<text x="153.5" y="33.9">9000</text>
<text x="176" y="33.9">9000</text>
<text x="198.5" y="33.9">9000</text>
<text x="221" y="33.9">9000</text>
<text x="242.8" y="33.9">8400</text>
<text x="88.8" y="51" transform="rotate(-90 88.8 51)">6000</text>
<text x="88.8" y="64.1" transform="rotate(-90 88.8 64.1)">4500</text>
<text x="88.8" y="75.3" transform="rotate(-90 88.8 75.3)">4500</text>
<text x="88.8" y="86.6" transform="rotate(-90 88.8 86.6)">4500</text>
<text x="88.8" y="99.8" transform="rotate(-90 88.8 99.8)">6000</text>
<text x="88.8" y="114.7" transform="rotate(-90 88.8 114.7)">6000</text>
<text x="88.8" y="127.8" transform="rotate(-90 88.8 127.8)">4500</text>
<text x="88.8" y="139.1" transform="rotate(-90 88.8 139.1)">4500</text>
<text x="299.9" y="141.7" transform="rotate(-90 299.9 141.7)">75000</text>
<text x="88.8" y="151" transform="rotate(-90 88.8 151)">5000</text>
<text x="88.8" y="163.5" transform="rotate(-90 88.8 163.5)">5000</text>
<text x="88.8" y="176" transform="rotate(-90 88.8 176)">5000</text>
<text x="88.8" y="188.5" transform="rotate(-90 88.8 188.5)">5000</text>
<text x="88.8" y="201" transform="rotate(-90 88.8 201)">5000</text>
<text x="88.8" y="213.5" transform="rotate(-90 88.8 213.5)">5000</text>
<text x="88.8" y="227.2" transform="rotate(-90 88.8 227.2)">6000</text>
</g>
<g font-size="2.5" fill="#333">
<text x="306" y="29.6">15F → 지붕 상단</text>
<text x="360" y="29.6">+70.50</text>
<text x="378" y="29.6">+76.50</text>
<text x="398.3" y="29.6">6000</text>
<text x="306" y="34.1">캡슐 동</text>
<text x="360" y="34.1">+26.00</text>
<text x="378" y="34.1">+76.50</text>
<text x="396.9" y="34.1">50500</text>
<text x="306" y="38.6">튜브 FR</text>
<text x="360.8" y="38.6">-11.00</text>
<text x="378" y="38.6">+76.50</text>
<text x="396.9" y="38.6">87500</text>
<text x="306" y="43.1">튜브 M1</text>
<text x="306" y="47.6">튜브 M2</text>
<text x="360.8" y="43.1">-11.00</text>
<text x="360.8" y="47.6">-11.00</text>
<text x="378" y="43.1">+75.00</text>
<text x="378" y="47.6">+75.00</text>
<text x="396.9" y="43.1">86000</text>
<text x="396.9" y="47.6">86000</text>
<text x="306" y="52.1">튜브 PL</text>
<text x="362.1" y="52.1">-5.50</text>
<text x="378" y="52.1">+75.00</text>
<text x="396.9" y="52.1">80500</text>
<text x="306" y="56.6">튜브 T1</text>
<text x="362.1" y="56.6">-5.50</text>
<text x="378" y="56.6">+76.50</text>
<text x="396.9" y="56.6">82000</text>
</g>
<g font-size="2.5" fill="#444">
<text x="97.3" y="40">ROOF +76.500</text>
<text x="265.3" y="40">ROOF +76.500</text>
<text x="100.6" y="55">15F +70.500</text>
<text x="265.3" y="55">15F +70.500</text>
<text x="100.6" y="66.2">14F +66.000</text>
<text x="265.3" y="66.2">14F +66.000</text>
<text x="100.6" y="77.4">13F +61.500</text>
<text x="265.3" y="77.4">13F +61.500</text>
<text x="100.6" y="88.7">12F +57.000</text>
<text x="265.3" y="88.7">12F +57.000</text>
<text x="100.6" y="103.7">11F +51.000</text>
<text x="265.3" y="103.7">11F +51.000</text>
<text x="100.6" y="118.7">10F +45.000</text>
<text x="265.3" y="118.7">10F +45.000</text>
<text x="102" y="130">9F +40.500</text>
<text x="265.3" y="130">9F +40.500</text>
<text x="102" y="141.2">8F +36.000</text>
<text x="265.3" y="141.2">8F +36.000</text>
<text x="102" y="153.7">7F +31.000</text>
<text x="265.3" y="153.7">7F +31.000</text>
<text x="102" y="166.2">6F +26.000</text>
<text x="265.3" y="166.2">6F +26.000</text>
<text x="102" y="178.7">5F +21.000</text>
<text x="265.3" y="178.7">5F +21.000</text>
<text x="102" y="191.2">4F +16.000</text>
<text x="265.3" y="191.2">4F +16.000</text>
<text x="102" y="203.7">3F +11.000</text>
<text x="265.3" y="203.7">3F +11.000</text>
<text x="103.3" y="216.2">2F +6.000</text>
<text x="265.3" y="216.2">2F +6.000</text>
<text x="40" y="275.5">정면 방위 WNW 296.8° (면 법선, 진북 기준) · 건물 면에 수직 정투영 · 기준 GL = 1F FFL ±0.000 · 치수 mm</text>
</g>
<g font-size="2.5" fill="#844">
<text x="265.3" y="43.7">TUBE TOP +75.000</text>
<text x="306" y="112">굵은 외곽 폭 54610 = 건물 54000 + 돌출 부재 610 (mm)</text>
</g>
<g font-size="2.5" fill="#111">
<text x="387" y="102.9">N</text>
<text x="259.3" y="236.5">GL = 1F ±0.000</text>
</g>
<g font-size="2.3" fill="#222">
<text x="123.2" y="22.6">G</text>
<text x="144.3" y="22.6">F</text>
<text x="166.8" y="22.6">E</text>
<text x="189.1" y="22.6">D</text>
<text x="211.8" y="22.6">C</text>
<text x="234.2" y="22.6">B</text>
<text x="255.2" y="22.6">A</text>
</g>
<g font-size="2.1" fill="#222">
<text x="121.5" y="31.6">600</text>
<text x="255" y="31.6">600</text>
<text x="302.5" y="45" transform="rotate(-90 302.5 45)">1500</text>
</g>
<g font-size="2.1" fill="#a60">
<text x="193" y="53.9">D-410 · 1:100</text>
<text x="197.7" y="48.2">410</text>
<text x="140.6" y="153.8">406</text>
<text x="136.5" y="159.4">D-406 · 1:50</text>
</g>
<g font-size="2.1" fill="#333">
<text x="306" y="86">정면 방위 WNW 296.8° (면 법선)</text>
<text x="306" y="90.6">건물 면에 수직인 정투영</text>
<text x="306" y="95.2">보는 사람: 건물 바깥에서 건물 쪽</text>
<text x="306" y="99.8">도면 위쪽에서 진북 63.2° (1층 기준)</text>
<text x="305.4" y="148.6">0</text>
<text x="317.9" y="148.6">5</text>
<text x="329.8" y="148.6">10</text>
<text x="353.5" y="148.6">20 m</text>
</g>
<text font-size="2.1" fill="#844" x="306" y="117">(돌출: A-FACD_mullion, A-FACD_spandrel)</text>
<g font-size="2.1" fill="#555">
<text x="306" y="155.2">1:400 A3 420×297 mm 100% 인쇄 기준</text>
<text x="363" y="275">개정 R4 (V4)</text>
<text x="40" y="281">원천: A-FACD·A-STRC·A-FLOR·A-CORE-TUBE·A-VERT·A-ROOF 모델 객체. 3D에 없는 유리 패널·루버·출입구는 그리지 않음</text>
<text x="363" y="280.5">출력 2026-11-13</text>
<text x="40" y="285.2">가림 처리 벡터(숨은 선 제거). 대지 지형·지하 옹벽 미표시(모델에 없음) · 축선은 3F 모델 기둥 중심선</text>
<text x="305" y="283.5">도면집 후보 V4 · FREEZE 아님</text>
</g>
<g font-size="2.1" fill="#a33">
<text x="305" y="274.5">MODEL VERIFIED</text>
<text x="305" y="278.5">외피 접합·재료 UNRESOLVED</text>
</g>
</svg>
